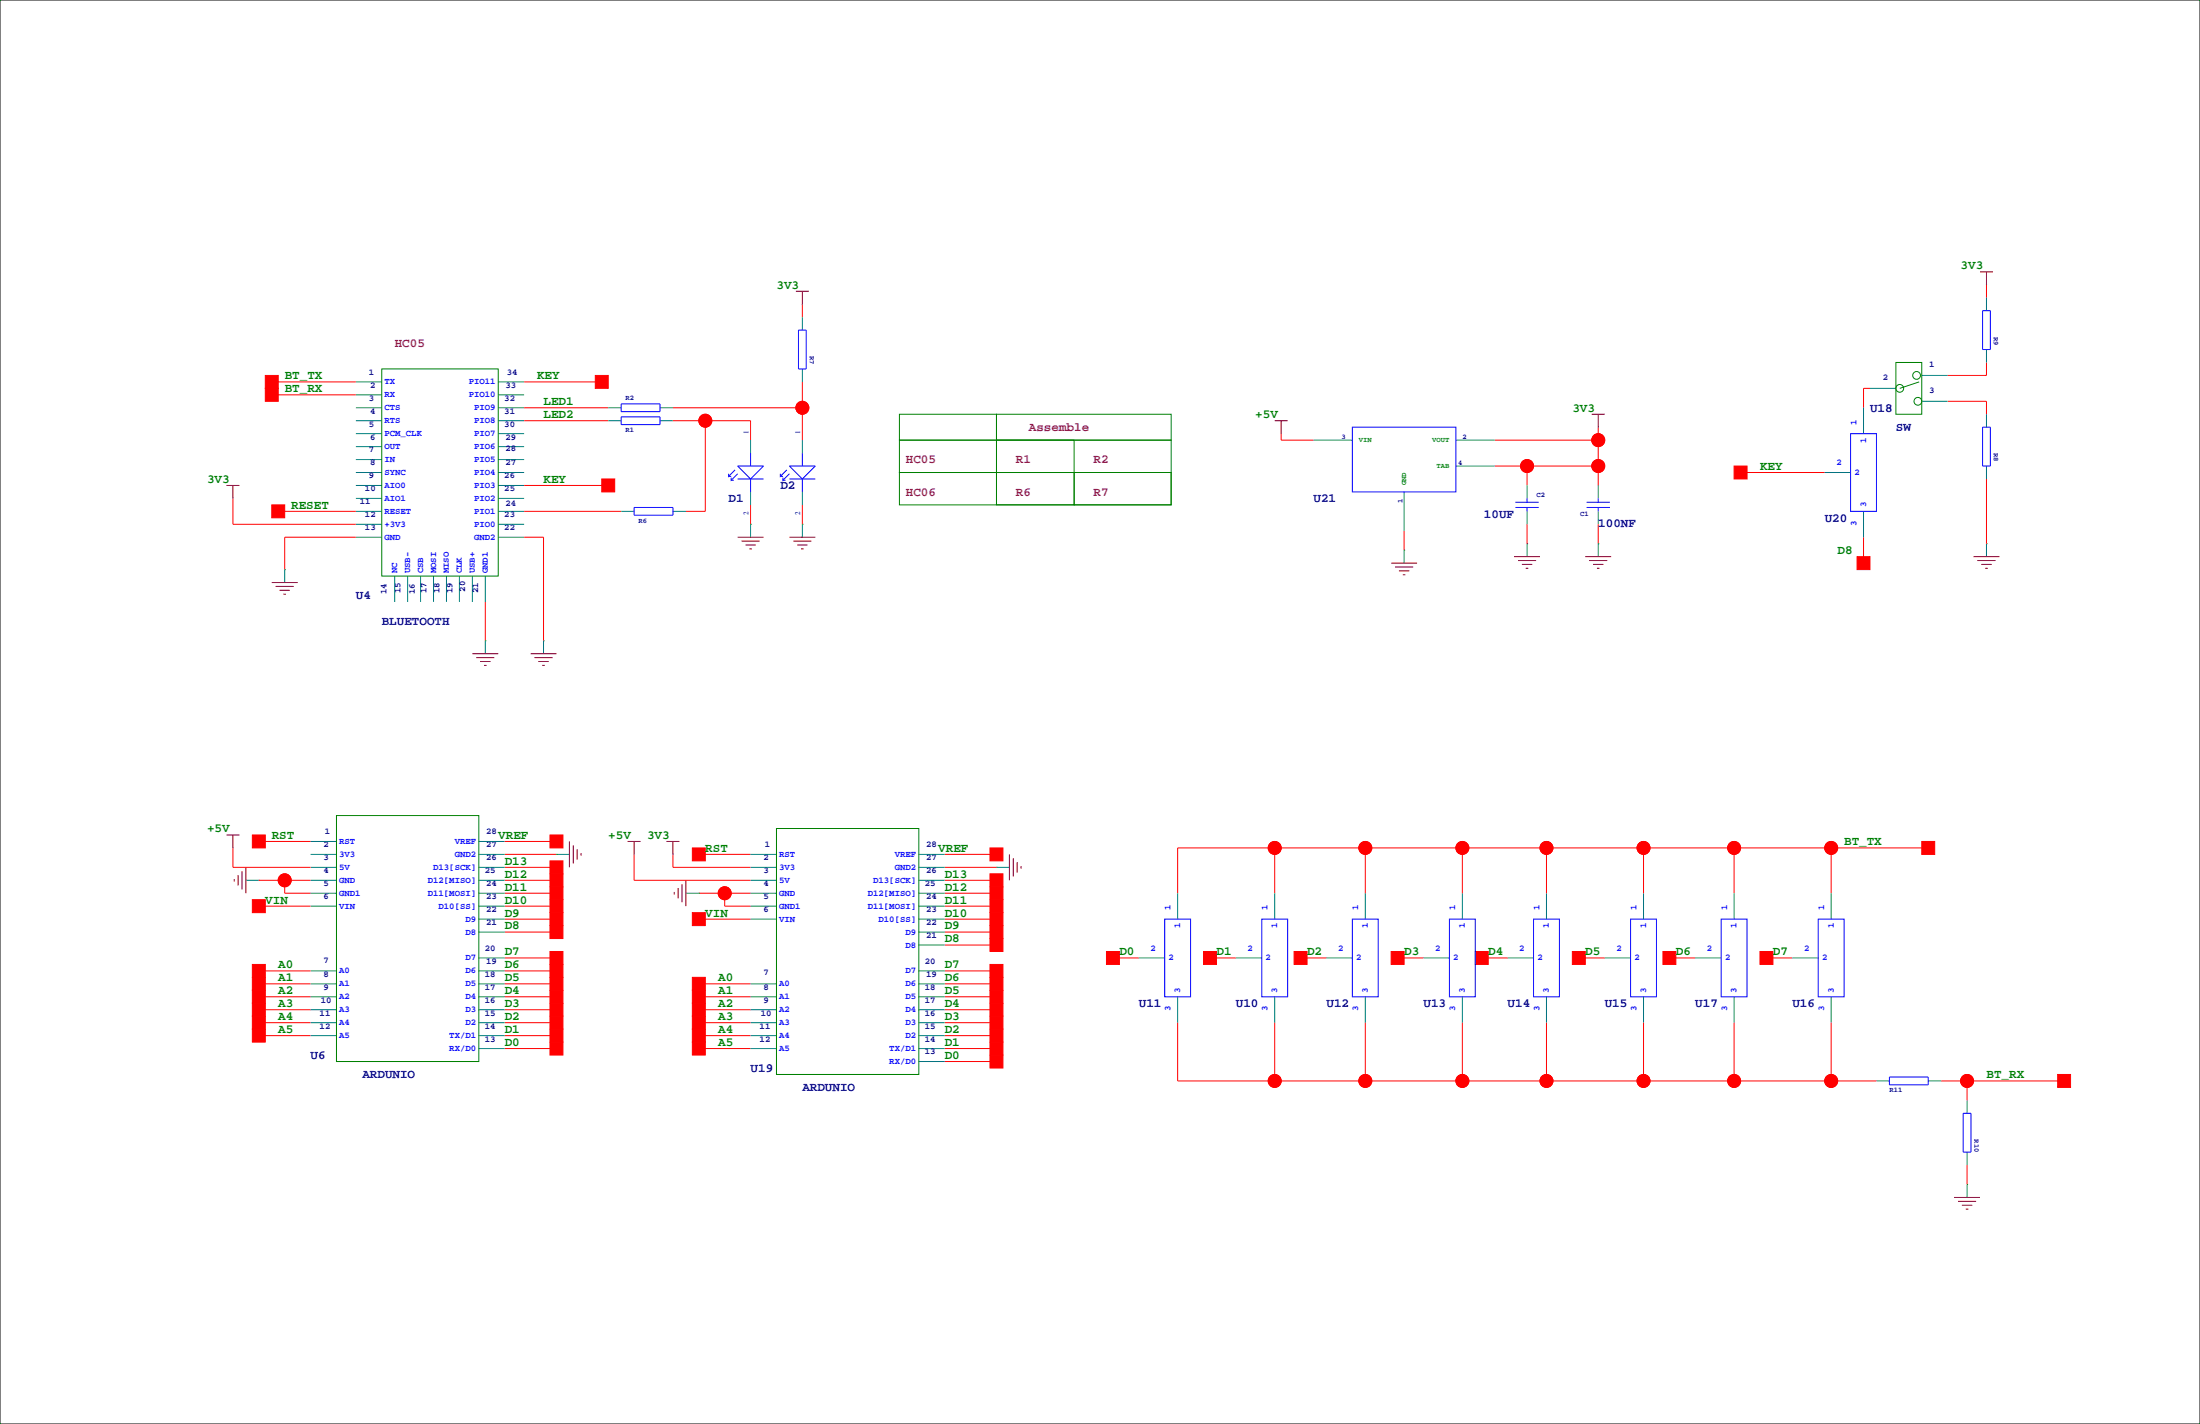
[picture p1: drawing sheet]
<svg xmlns="http://www.w3.org/2000/svg" width="432mm" height="279mm" viewBox="0 0 432 279" stroke-linecap="round" stroke-linejoin="round" font-family="sans-serif">
<path d="M0 0h431.8v279.4h-431.8z" fill="none" stroke="#000" stroke-width=".2"/>
<g fill="none" stroke="#f00" stroke-width=".2">
<path d="M157.5 59.7v2.5M389.9 55.9v2.5M53.3 74.9h16.5M53.3 77.5h16.5M102.9 74.9h15.2M157.5 74.9v11.5M367 76.2h-1.2v3.8M382.3 78.7h7.6v2.6M389.9 71.1v2.6h-7.6M45.7 97.8v5.1h24.1M102.9 82.5h16.5M102.9 80h16.5"/>
<path d="M102.9 95.2h16.5M132.1 82.5h15.2v3.9M132.1 80h25.4M138.4 82.5v17.8h-3.8M147.3 99.1v3.8M157.5 99.1v3.8M251.5 85.1v1.3h6.3M293.4 86.4h20.3M293.4 91.4h20.3M299.7 91.4v3.8M313.7 83.8v11.4M341.6 92.7h16.5"/>
<path d="M389.9 94v12.7M54.6 100.3h15.2M69.8 105.4h-13.9v6.4M95.2 118.1v7.6M102.9 105.4h3.8v20.3M102.9 100.3h19M275.6 104.1v3.8M299.7 102.9v3.8M313.7 102.9v3.8M365.8 105.4v5.1M45.7 166.4v3.8h15.3M50.8 177.8h10.2"/>
<path d="M50.8 172.7h10.2M50.8 165.1h10.2M55.9 172.7v2.6h5.1M99.1 167.6h10.1M99.1 175.3h10.1M99.1 177.8h10.1M99.1 170.2h10.1M99.1 172.7h10.1M99.1 165.1h10.1M124.5 167.6v5.1h22.8M132.1 167.6v2.6h15.2M137.2 167.6h10.1"/>
<path d="M137.2 175.3h10.1M142.2 175.3v2.5h5.1M185.4 167.6h10.2M185.4 175.3h10.2M185.4 177.8h10.2M185.4 170.2h10.2M185.4 172.7h10.2M250.2 166.4v8.9M268 166.4v8.9M287 166.4v8.9M303.5 166.4v8.9M322.6 166.4v8.9"/>
<path d="M340.4 166.4v8.9M359.4 166.4v8.9M378.5 166.4h-147.4v8.9M50.8 190.5h10.2M50.8 193h10.2M50.8 195.6h10.2M50.8 198.1h10.2M99.1 190.5h10.1M99.1 193h10.1M99.1 195.6h10.1M99.1 198.1h10.1M99.1 180.3h10.1"/>
<path d="M99.1 182.9h10.1M99.1 188h10.1M137.2 193h10.1M137.2 195.6h10.1M137.2 198.1h10.1M137.2 180.3h10.1M185.4 190.5h10.2M185.4 193h10.2M185.4 195.6h10.2M185.4 198.1h10.2M185.4 180.3h10.2M185.4 182.9h10.2"/>
<path d="M185.4 185.4h10.2M218.4 188h5.1M237.5 188h5.1M255.3 188h5M274.3 188h5.1M290.8 188h5.1M309.9 188h5.1M327.7 188h5M346.7 188h5.1M50.8 200.7h10.2M50.8 203.2h10.2M99.1 200.7h10.1"/>
<path d="M99.1 203.2h10.1M99.1 205.7h10.1M137.2 200.7h10.1M137.2 203.2h10.1M137.2 205.7h10.1M185.4 200.7h10.2M185.4 203.2h10.2M185.4 205.7h10.2M185.4 208.3h10.2M231.1 200.7v11.4h137.2M250.2 200.7v11.4M268 200.7v11.4"/>
<path d="M287 200.7v11.4M303.5 200.7v11.4M322.6 200.7v11.4M340.4 200.7v11.4M359.4 200.7v11.4M381 212.1h24.1M386.1 212.1v3.8M386.1 228.6v3.8"/>
<circle cx="138.4" cy="82.5" r="1.27"/>
<circle cx="157.5" cy="80" r="1.27"/>
<circle cx="299.7" cy="91.4" r="1.27"/>
<circle cx="313.7" cy="91.4" r="1.27"/>
<circle cx="313.7" cy="86.4" r="1.27"/>
<circle cx="55.9" cy="172.7" r="1.27"/>
<circle cx="142.2" cy="175.3" r="1.27"/>
<circle cx="250.2" cy="166.4" r="1.27"/>
<circle cx="268" cy="166.4" r="1.27"/>
<circle cx="287" cy="166.4" r="1.27"/>
<circle cx="303.5" cy="166.4" r="1.27"/>
<circle cx="322.6" cy="166.4" r="1.27"/>
<circle cx="340.4" cy="166.4" r="1.27"/>
<circle cx="359.4" cy="166.4" r="1.27"/>
<circle cx="250.2" cy="212.1" r="1.27"/>
<circle cx="268" cy="212.1" r="1.27"/>
<circle cx="287" cy="212.1" r="1.27"/>
<circle cx="303.5" cy="212.1" r="1.27"/>
<circle cx="322.6" cy="212.1" r="1.27"/>
<circle cx="340.4" cy="212.1" r="1.27"/>
<circle cx="359.4" cy="212.1" r="1.27"/>
<circle cx="386.1" cy="212.1" r="1.27"/>
</g>
<g fill="none" stroke="#008080" stroke-width=".2">
<path d="M157.5 59.7h.1M389.9 55.9h.1M389.9 58.4v2.6M69.8 74.9h5.1M69.8 77.5h5.1M97.8 74.9h5.1M97.8 77.5h5.1M157.5 62.2v2.6M157.5 72.4v2.5M367 76.2h5.1M377.2 73.7h5.1M377.2 78.7h5.1"/>
<path d="M389.9 68.6v2.5M45.7 97.8h.1M69.8 80h5.1M69.8 82.5h5.1M69.8 85.1h5.1M69.8 87.6h5.1M69.8 90.2h5.1M69.8 92.7h5.1M69.8 95.2h5.1M69.8 97.8h5.1M97.8 80h5.1M97.8 82.5h5.1"/>
<path d="M97.8 85.1h5.1M97.8 87.6h5.1M97.8 90.2h5.1M97.8 92.7h5.1M97.8 95.2h5.1M97.8 97.8h5.1M119.4 80h2.5M119.4 82.5h2.5M129.5 80h2.6M129.5 82.5h2.6M147.3 86.4v2.5M147.3 96.5v2.6"/>
<path d="M157.5 86.4v2.5M157.5 96.5v2.6M251.5 85.1h.1M257.8 86.4h7.6M275.6 96.5v7.6M285.8 86.4h7.6M285.8 91.4h7.6M299.7 95.2v2.6M313.7 83.8h.1M313.7 95.2v2.6M358.1 92.7h5.1M365.8 80v5.1"/>
<path d="M389.9 81.3v2.5M389.9 91.4v2.6M55.9 111.8v2.5M69.8 100.3h5.1M69.8 102.9h5.1M69.8 105.4h5.1M77.5 113v5.1M80 113v5.1M82.5 113v5.1M85.1 113v5.1M87.6 113v5.1M90.2 113v5.1"/>
<path d="M92.7 113v5.1M95.2 113v5.1M97.8 100.3h5.1M97.8 102.9h5.1M97.8 105.4h5.1M121.9 100.3h2.6M132.1 100.3h2.5M147.3 102.9v2.5M157.5 102.9v2.5M275.6 107.9v2.6M299.7 100.3v2.6M299.7 106.7v2.5"/>
<path d="M313.7 100.3v2.6M313.7 106.7v2.5M365.8 100.3v5.1M389.9 106.7v2.5M95.2 125.7v2.6M106.7 125.7v2.6M45.7 166.4h.1M48.3 172.7h2.5M61 170.2h5M61 175.3h5M61 165.1h5M61 167.6h5"/>
<path d="M61 172.7h5M61 177.8h5M94 170.2h5.1M94 175.3h5.1M94 165.1h5.1M94 167.6h5.1M94 172.7h5.1M94 177.8h5.1M109.2 167.6h2.6M124.5 167.6h.1M132.1 167.6h.1M134.6 175.3h2.6"/>
<path d="M147.3 170.2h5.1M147.3 175.3h5.1M147.3 167.6h5.1M147.3 172.7h5.1M147.3 177.8h5.1M180.3 170.2h5.1M180.3 175.3h5.1M180.3 167.6h5.1M180.3 172.7h5.1M180.3 177.8h5.1M195.6 170.2h2.5M231.1 175.3v5"/>
<path d="M250.2 175.3v5M268 175.3v5M287 175.3v5M303.5 175.3v5M322.6 175.3v5M340.4 175.3v5M359.4 175.3v5M61 190.5h5M61 193h5M61 195.6h5M61 198.1h5M94 188h5.1"/>
<path d="M94 190.5h5.1M94 193h5.1M94 195.6h5.1M94 198.1h5.1M94 180.3h5.1M94 182.9h5.1M147.3 193h5.1M147.3 195.6h5.1M147.3 198.1h5.1M147.3 180.3h5.1M180.3 190.5h5.1M180.3 193h5.1"/>
<path d="M180.3 195.6h5.1M180.3 198.1h5.1M180.3 180.3h5.1M180.3 182.9h5.1M180.3 185.4h5.1M223.5 188h5.1M231.1 195.6v5.1M242.6 188h5M250.2 195.6v5.1M260.3 188h5.1M268 195.6v5.1M279.4 188h5.1"/>
<path d="M287 195.6v5.1M295.9 188h5.1M303.5 195.6v5.1M315 188h5M322.6 195.6v5.1M332.7 188h5.1M340.4 195.6v5.1M351.8 188h5.1M359.4 195.6v5.1M61 200.7h5M61 203.2h5M94 200.7h5.1"/>
<path d="M94 203.2h5.1M94 205.7h5.1M147.3 200.7h5.1M147.3 203.2h5.1M147.3 205.7h5.1M180.3 200.7h5.1M180.3 203.2h5.1M180.3 205.7h5.1M180.3 208.3h5.1M368.3 212.1h2.5M378.5 212.1h2.5M386.1 215.9v2.5"/>
<path d="M386.1 226.1v2.5M386.1 232.4v2.5"/>
</g>
<g fill="none" stroke="#800000" stroke-width=".2">
<path d="M156.2 57.2h2.5M157.5 57.2v2.5M388.6 53.3h2.6M389.9 53.3v2.6M44.4 95.2h2.6M45.7 95.2v2.6M250.2 82.5h2.5M251.5 82.5v2.6M312.4 81.3h2.6M313.7 81.3v2.5M53.3 114.3h5.1M54.1 115.1h3.6"/>
<path d="M54.9 115.8h2M55.6 116.6h.5M144.8 105.4h5.1M145.5 106.2h3.6M146.3 106.9h2M147.1 107.7h.5M154.9 105.4h5.1M155.7 106.2h3.6M156.5 106.9h2M157.2 107.7h.5M273 110.5h5.1M273.8 111.3h3.6"/>
<path d="M274.6 112h2M275.3 112.8h.5M297.2 109.2h5.1M297.9 110h3.6M298.7 110.7h2M299.5 111.5h.5M311.1 109.2h5.1M311.9 110h3.6M312.7 110.7h2M313.4 111.5h.5M387.3 109.2h5.1M388.1 110h3.6"/>
<path d="M388.9 110.7h2M389.6 111.5h.5M92.7 128.3h5.1M93.5 129h3.5M94.2 129.8h2.1M95 130.6h.5M104.1 128.3h5.1M104.9 129h3.6M105.7 129.8h2M106.4 130.6h.5M44.4 163.8h2.6M45.7 163.8v2.6"/>
<path d="M46 172.5v.5M46.7 171.7v2M47.5 170.9v3.6M48.3 170.2v5.1M111.8 165.1v5.1M112.5 165.9v3.5M113.3 166.6v2.1M114 167.4v.5M123.2 165.1h2.5M124.5 165.1v2.5M130.8 165.1h2.5M132.1 165.1v2.5"/>
<path d="M132.3 175v.5M133.1 174.2v2.1M133.9 173.5v3.5M134.6 172.7v5.1M198.1 167.6v5.1M198.9 168.4v3.6M199.6 169.2v2M200.4 169.9v.5M383.5 234.9h5.1M384.3 235.7h3.6M385.1 236.5h2M385.8 237.2h.5"/>
</g>
<g fill="none" stroke="#008000" stroke-width=".2">
<path d="M74.9 72.4h22.9v40.6h-22.9zM372.1 71.1h5.1v10.2h-5.1zM372.1 76.2h.1M376.7 74.9l-3.8 1.3M176.5 92.7h34.3v6.4h-34.3zM176.5 81.3h19.1v5.1h-19.1zM176.5 86.4h34.3v6.3h-34.3zM195.6 81.3h34.3v5.1h-34.3zM195.6 86.4h34.3v12.7h-34.3zM210.8 92.7h19.1v6.4h-19.1zM55.9 111.8h.1M147.3 102.9h.1"/>
<path d="M157.5 102.9h.1M275.6 107.9h.1M299.7 106.7h.1M313.7 106.7h.1M389.9 106.7h.1M95.2 125.7h.1M106.7 125.7h.1M50.8 172.7h.1M66 160h28v48.3h-28zM109.2 167.6h.1M137.2 175.3h.1M152.4 162.6h27.9v48.2h-27.9z"/>
<path d="M195.6 170.2h.1M386.1 232.4h.1"/>
<circle cx="372.9" cy="76.2" r=".76"/>
<circle cx="376.2" cy="73.7" r=".76"/>
<circle cx="376.4" cy="78.7" r=".76"/>
</g>
<g fill="none" stroke="#00f" stroke-width=".2">
<path d="M121.9 79.2h7.6v1.6h-7.6zM156.7 64.8h1.5v7.6h-1.5zM389.1 61h1.6v7.6h-1.6zM121.9 81.8h7.6v1.5h-7.6zM124.5 99.6h7.6v1.5h-7.6zM143 93.5h.5M143.5 94.2h.5M144.3 92.2l-1.3 1.3v-.5M144.8 93l-1.3 1.2v-.5M144.8 91.4h5.1l-2.6 2.6zM144.8 94h5.1M147.3 88.9v2.5"/>
<path d="M147.3 94v2.5M153.2 93.5h.5M153.7 94.2h.5M154.4 92.2l-1.2 1.3v-.5M154.9 93l-1.2 1.2v-.5M154.9 91.4h5.1l-2.5 2.6zM154.9 94h5.1M157.5 88.9v2.5M157.5 94v2.5M265.4 83.8h20.4v12.7h-20.4zM297.4 99.6h4.6M297.4 98.6h4.6"/>
<path d="M299.7 97.8v.8M299.7 99.6v.7M311.4 99.6h4.6M311.4 98.6h4.6M313.7 97.8v.8M313.7 99.6v.7M363.2 85.1h5.1v15.2h-5.1zM389.1 83.8h1.6v7.6h-1.6zM228.6 180.3h5.1v15.3h-5.1zM247.6 180.3h5.1v15.3h-5.1zM265.4 180.3h5.1v15.3h-5.1zM284.5 180.3h5.1v15.3h-5.1z"/>
<path d="M301 180.3h5.1v15.3h-5.1zM320 180.3h5.1v15.3h-5.1zM337.8 180.3h5.1v15.3h-5.1zM356.9 180.3h5v15.3h-5zM370.8 211.3h7.7v1.6h-7.7zM385.3 218.4h1.5v7.7h-1.5z"/>
</g>
<g fill="#f00" stroke="#f00" stroke-width=".2">
<path d="M340.4 91.4h2.5v2.6h-2.5z" fill-rule="evenodd"/>
<path d="M194.3 189.2h2.5v2.6h-2.5z" fill-rule="evenodd"/>
<path d="M194.3 191.8h2.5v2.5h-2.5z" fill-rule="evenodd"/>
<path d="M194.3 194.3h2.5v2.5h-2.5z" fill-rule="evenodd"/>
<path d="M194.3 196.8h2.5v2.6h-2.5z" fill-rule="evenodd"/>
<path d="M194.3 166.4h2.5v2.5h-2.5z" fill-rule="evenodd"/>
<path d="M135.9 196.8h2.5v2.6h-2.5z" fill-rule="evenodd"/>
<path d="M135.9 194.3h2.5v2.5h-2.5z" fill-rule="evenodd"/>
<path d="M135.9 191.8h2.5v2.5h-2.5z" fill-rule="evenodd"/>
<path d="M135.9 179.1h2.5v2.5h-2.5z" fill-rule="evenodd"/>
<path d="M135.9 166.4h2.5v2.5h-2.5z" fill-rule="evenodd"/>
<path d="M135.9 199.4h2.5v2.5h-2.5z" fill-rule="evenodd"/>
<path d="M135.9 201.9h2.5v2.6h-2.5z" fill-rule="evenodd"/>
<path d="M135.9 204.5h2.5v2.5h-2.5z" fill-rule="evenodd"/>
<path d="M194.3 207h2.5v2.5h-2.5z" fill-rule="evenodd"/>
<path d="M194.3 204.5h2.5v2.5h-2.5z" fill-rule="evenodd"/>
<path d="M194.3 201.9h2.5v2.6h-2.5z" fill-rule="evenodd"/>
<path d="M194.3 199.4h2.5v2.5h-2.5z" fill-rule="evenodd"/>
<path d="M194.3 179.1h2.5v2.5h-2.5z" fill-rule="evenodd"/>
<path d="M194.3 176.5h2.5v2.6h-2.5z" fill-rule="evenodd"/>
<path d="M194.3 174h2.5v2.5h-2.5z" fill-rule="evenodd"/>
<path d="M194.3 171.4h2.5v2.6h-2.5z" fill-rule="evenodd"/>
<path d="M107.9 168.9h2.6v2.5h-2.6z" fill-rule="evenodd"/>
<path d="M107.9 171.4h2.6v2.6h-2.6z" fill-rule="evenodd"/>
<path d="M107.9 174h2.6v2.5h-2.6z" fill-rule="evenodd"/>
<path d="M107.9 176.5h2.6v2.6h-2.6z" fill-rule="evenodd"/>
<path d="M107.9 181.6h2.6v2.5h-2.6z" fill-rule="evenodd"/>
<path d="M107.9 179.1h2.6v2.5h-2.6z" fill-rule="evenodd"/>
<path d="M107.9 196.8h2.6v2.6h-2.6z" fill-rule="evenodd"/>
<path d="M107.9 199.4h2.6v2.5h-2.6z" fill-rule="evenodd"/>
<path d="M107.9 201.9h2.6v2.6h-2.6z" fill-rule="evenodd"/>
<path d="M107.9 204.5h2.6v2.5h-2.6z" fill-rule="evenodd"/>
<path d="M49.5 201.9h2.6v2.6h-2.6z" fill-rule="evenodd"/>
<path d="M49.5 199.4h2.6v2.5h-2.6z" fill-rule="evenodd"/>
<path d="M49.5 196.8h2.6v2.6h-2.6z" fill-rule="evenodd"/>
<path d="M345.4 186.7h2.6v2.5h-2.6z" fill-rule="evenodd"/>
<path d="M326.4 186.7h2.5v2.5h-2.5z" fill-rule="evenodd"/>
<path d="M308.6 186.7h2.5v2.5h-2.5z" fill-rule="evenodd"/>
<path d="M289.6 186.7h2.5v2.5h-2.5z" fill-rule="evenodd"/>
<path d="M273 186.7h2.6v2.5h-2.6z" fill-rule="evenodd"/>
<path d="M254 186.7h2.5v2.5h-2.5z" fill-rule="evenodd"/>
<path d="M53.3 99.1h2.6v2.5h-2.6z" fill-rule="evenodd"/>
<path d="M52.1 73.7h2.5v2.5h-2.5z" fill-rule="evenodd"/>
<path d="M52.1 76.2h2.5v2.5h-2.5z" fill-rule="evenodd"/>
<path d="M377.2 165.1h2.5v2.5h-2.5z" fill-rule="evenodd"/>
<path d="M217.2 186.7h2.5v2.5h-2.5z" fill-rule="evenodd"/>
<path d="M236.2 186.7h2.6v2.5h-2.6z" fill-rule="evenodd"/>
<path d="M49.5 163.8h2.6v2.6h-2.6z" fill-rule="evenodd"/>
<path d="M49.5 176.5h2.6v2.6h-2.6z" fill-rule="evenodd"/>
<path d="M49.5 189.2h2.6v2.6h-2.6z" fill-rule="evenodd"/>
<path d="M49.5 191.8h2.6v2.5h-2.6z" fill-rule="evenodd"/>
<path d="M49.5 194.3h2.6v2.5h-2.6z" fill-rule="evenodd"/>
<path d="M107.9 163.8h2.6v2.6h-2.6z" fill-rule="evenodd"/>
<path d="M107.9 194.3h2.6v2.5h-2.6z" fill-rule="evenodd"/>
<path d="M107.9 191.8h2.6v2.5h-2.6z" fill-rule="evenodd"/>
<path d="M107.9 189.2h2.6v2.6h-2.6z" fill-rule="evenodd"/>
<path d="M107.9 186.7h2.6v2.5h-2.6z" fill-rule="evenodd"/>
<path d="M194.3 181.6h2.5v2.5h-2.5z" fill-rule="evenodd"/>
<path d="M194.3 184.1h2.5v2.6h-2.5z" fill-rule="evenodd"/>
<path d="M364.5 109.2h2.5v2.6h-2.5z" fill-rule="evenodd"/>
<path d="M116.8 73.7h2.6v2.5h-2.6z" fill-rule="evenodd"/>
<path d="M118.1 94h2.5v2.5h-2.5z" fill-rule="evenodd"/>
<path d="M403.9 210.8h2.5v2.6h-2.5z" fill-rule="evenodd"/>
<circle cx="142.2" cy="175.3" r="1.27"/>
<circle cx="138.4" cy="82.5" r="1.27"/>
<circle cx="157.5" cy="80" r="1.27"/>
<circle cx="359.4" cy="166.4" r="1.27"/>
<circle cx="250.2" cy="166.4" r="1.27"/>
<circle cx="340.4" cy="166.4" r="1.27"/>
<circle cx="322.6" cy="166.4" r="1.27"/>
<circle cx="303.5" cy="166.4" r="1.27"/>
<circle cx="287" cy="166.4" r="1.27"/>
<circle cx="268" cy="166.4" r="1.27"/>
<circle cx="55.9" cy="172.7" r="1.27"/>
<circle cx="299.7" cy="91.4" r="1.27"/>
<circle cx="313.7" cy="91.4" r="1.27"/>
<circle cx="313.7" cy="86.4" r="1.27"/>
<circle cx="359.4" cy="212.1" r="1.27"/>
<circle cx="340.4" cy="212.1" r="1.27"/>
<circle cx="303.5" cy="212.1" r="1.27"/>
<circle cx="322.6" cy="212.1" r="1.27"/>
<circle cx="287" cy="212.1" r="1.27"/>
<circle cx="268" cy="212.1" r="1.27"/>
<circle cx="250.2" cy="212.1" r="1.27"/>
<circle cx="386.1" cy="212.1" r="1.27"/>
</g>
<g font-size="2.5" fill="#008000">
<text x="384.8" y="52.8">3V3</text>
<text x="152.4" y="56.6">3V3</text>
<text x="55.9" y="77">BT_RX</text>
<text x="55.9" y="74.4">BT_TX</text>
<text x="105.4" y="74.4">KEY</text>
<text x="106.7" y="79.5">LED1</text>
<text x="106.7" y="82">LED2</text>
<text x="246.4" y="82">+5V</text>
<text x="308.6" y="80.8">3V3</text>
<text x="40.6" y="94.7">3V3</text>
<text x="106.7" y="94.7">KEY</text>
<text x="345.4" y="92.2">KEY</text>
<text x="57.1" y="99.8">RESET</text>
<text x="360.7" y="108.7">D8</text>
<text x="40.6" y="163.3">+5V</text>
<text x="53.3" y="164.6">RST</text>
<text x="97.8" y="164.6">VREF</text>
<text x="119.4" y="164.6">+5V</text>
<text x="127" y="164.6">3V3</text>
<text x="138.4" y="167.1">RST</text>
<text x="184.1" y="167.1">VREF</text>
<text x="361.9" y="165.9">BT_TX</text>
<text x="99.1" y="172.2">D12</text>
<text x="99.1" y="169.7">D13</text>
<text x="185.4" y="172.2">D13</text>
<text x="52.1" y="177.3">VIN</text>
<text x="99.1" y="179.8">D9</text>
<text x="99.1" y="177.3">D10</text>
<text x="99.1" y="174.8">D11</text>
<text x="138.4" y="179.8">VIN</text>
<text x="185.4" y="174.8">D12</text>
<text x="185.4" y="177.3">D11</text>
<text x="185.4" y="179.8">D10</text>
<text x="99.1" y="182.4">D8</text>
<text x="185.4" y="184.9">D8</text>
<text x="185.4" y="182.4">D9</text>
<text x="54.6" y="190">A0</text>
<text x="99.1" y="187.5">D7</text>
<text x="99.1" y="190">D6</text>
<text x="185.4" y="190">D7</text>
<text x="219.7" y="187.5">D0</text>
<text x="238.8" y="187.5">D1</text>
<text x="256.5" y="187.5">D2</text>
<text x="275.6" y="187.5">D3</text>
<text x="292.1" y="187.5">D4</text>
<text x="311.2" y="187.5">D5</text>
<text x="328.9" y="187.5">D6</text>
<text x="348" y="187.5">D7</text>
<text x="54.6" y="195.1">A2</text>
<text x="54.6" y="192.5">A1</text>
<text x="54.6" y="197.6">A3</text>
<text x="99.1" y="192.5">D5</text>
<text x="99.1" y="195.1">D4</text>
<text x="99.1" y="197.6">D3</text>
<text x="141" y="192.5">A0</text>
<text x="141" y="195.1">A1</text>
<text x="141" y="197.6">A2</text>
<text x="185.4" y="197.6">D4</text>
<text x="185.4" y="195.1">D5</text>
<text x="185.4" y="192.5">D6</text>
<text x="54.6" y="200.2">A4</text>
<text x="54.6" y="202.7">A5</text>
<text x="99.1" y="202.7">D1</text>
<text x="99.1" y="200.2">D2</text>
<text x="141" y="202.7">A4</text>
<text x="141" y="200.2">A3</text>
<text x="185.4" y="200.2">D3</text>
<text x="185.4" y="202.7">D2</text>
<text x="99.1" y="205.2">D0</text>
<text x="141" y="205.2">A5</text>
<text x="185.4" y="205.2">D1</text>
<text x="185.4" y="207.8">D0</text>
<text x="389.9" y="211.6">BT_RX</text>
</g>
<g font-size="2.5" fill="#800080">
<text x="77.5" y="68.1">HC05</text>
<text x="201.9" y="84.6">Assemble</text>
<text x="177.8" y="90.9">HC05</text>
<text x="199.4" y="90.9">R1</text>
<text x="214.6" y="90.9">R2</text>
<text x="177.8" y="97.3">HC06</text>
<text x="199.4" y="97.3">R6</text>
<text x="214.6" y="97.3">R7</text>
</g>
<g font-size="2.5" fill="#000080">
<text x="367" y="80.8">U18</text>
<text x="372.1" y="84.6">SW</text>
<text x="143" y="98.6">D1</text>
<text x="153.2" y="96">D2</text>
<text x="257.8" y="98.6">U21</text>
<text x="291.3" y="101.7">10UF</text>
<text x="313.7" y="103.4">100NF</text>
<text x="358.1" y="102.4">U20</text>
<text x="69.8" y="117.6">U4</text>
<text x="74.9" y="122.7">BLUETOOTH</text>
<text x="223.5" y="197.6">U11</text>
<text x="242.6" y="197.6">U10</text>
<text x="260.3" y="197.6">U12</text>
<text x="279.4" y="197.6">U13</text>
<text x="295.9" y="197.6">U14</text>
<text x="315" y="197.6">U15</text>
<text x="332.7" y="197.6">U17</text>
<text x="351.8" y="197.6">U16</text>
<text x="61" y="207.8">U6</text>
<text x="71.1" y="211.6">ARDUNIO</text>
<text x="147.3" y="210.3">U19</text>
<text x="157.5" y="214.1">ARDUNIO</text>
</g>
<g font-size="1.8" fill="#000080">
<text x="72.4" y="73.5">1</text>
<text x="72.6" y="76.1">2</text>
<text x="99.2" y="76.1">33</text>
<text x="99.5" y="73.5">34</text>
<text x="369.6" y="74.6">2</text>
<text x="378.7" y="72">1</text>
<text x="378.7" y="77.1">3</text>
<text x="72.4" y="78.6">3</text>
<text x="72.4" y="83.7">5</text>
<text x="72.6" y="81.2">4</text>
<text x="99" y="78.6">32</text>
<text x="99" y="81.2">31</text>
<text x="99" y="83.7">30</text>
<text x="72.4" y="88.8">7</text>
<text x="72.6" y="86.2">6</text>
<text x="99.2" y="86.2">29</text>
<text x="99.2" y="88.5">28</text>
<text x="72.4" y="93.9">9</text>
<text x="72.6" y="91.3">8</text>
<text x="99" y="93.9">26</text>
<text x="99.2" y="91.3">27</text>
<text x="70.6" y="98.9">11</text>
<text x="71.6" y="96.4">10</text>
<text x="71.6" y="101.5">12</text>
<text x="99" y="96.4">25</text>
<text x="99" y="101.5">23</text>
<text x="99.2" y="99.2">24</text>
<text x="71.6" y="104">13</text>
<text x="99" y="104">22</text>
<text x="75.8" y="116.6" transform="rotate(-90 75.8 116.6)">14</text>
<text x="78.6" y="116.3" transform="rotate(-90 78.6 116.3)">15</text>
<text x="81.4" y="116.6" transform="rotate(-90 81.4 116.6)">16</text>
<text x="83.7" y="116.3" transform="rotate(-90 83.7 116.3)">17</text>
<text x="86.2" y="116.3" transform="rotate(-90 86.2 116.3)">18</text>
<text x="88.8" y="116.3" transform="rotate(-90 88.8 116.3)">19</text>
<text x="91.3" y="116.1" transform="rotate(-90 91.3 116.1)">20</text>
<text x="93.9" y="116.3" transform="rotate(-90 93.9 116.3)">21</text>
<text x="63.5" y="166.3">2</text>
<text x="63.8" y="163.7">1</text>
<text x="95.4" y="166.3">27</text>
<text x="95.4" y="163.7">28</text>
<text x="150.1" y="166.3">1</text>
<text x="181.8" y="166.3">28</text>
<text x="63.5" y="168.8">3</text>
<text x="63.5" y="171.3">4</text>
<text x="63.5" y="173.9">5</text>
<text x="95.2" y="171.3">25</text>
<text x="95.4" y="173.9">24</text>
<text x="95.4" y="168.8">26</text>
<text x="149.9" y="173.9">4</text>
<text x="149.9" y="171.3">3</text>
<text x="149.9" y="168.8">2</text>
<text x="181.5" y="173.9">25</text>
<text x="181.8" y="168.8">27</text>
<text x="181.8" y="171.3">26</text>
<text x="63.5" y="176.4">6</text>
<text x="95.4" y="176.4">23</text>
<text x="95.4" y="179">22</text>
<text x="149.9" y="179">6</text>
<text x="149.9" y="176.4">5</text>
<text x="181.8" y="179">23</text>
<text x="181.8" y="176.4">24</text>
<text x="95.4" y="181.5">21</text>
<text x="181.8" y="184">21</text>
<text x="181.8" y="181.5">22</text>
<text x="63.5" y="188.9">7</text>
<text x="63.5" y="191.7">8</text>
<text x="95.2" y="186.6">20</text>
<text x="95.2" y="191.7">18</text>
<text x="95.4" y="189.1">19</text>
<text x="149.9" y="191.4">7</text>
<text x="181.5" y="189.1">20</text>
<text x="181.8" y="191.7">19</text>
<text x="63" y="196.7">10</text>
<text x="63.5" y="194.2">9</text>
<text x="95.2" y="194.2">17</text>
<text x="95.2" y="196.7">16</text>
<text x="149.9" y="196.7">9</text>
<text x="149.9" y="194.2">8</text>
<text x="181.5" y="196.7">17</text>
<text x="181.5" y="194.2">18</text>
<text x="62.7" y="199.3">11</text>
<text x="62.7" y="201.8">12</text>
<text x="95.2" y="199.3">15</text>
<text x="95.2" y="201.8">14</text>
<text x="149.1" y="201.8">11</text>
<text x="149.4" y="199.3">10</text>
<text x="181.5" y="201.8">15</text>
<text x="181.5" y="199.3">16</text>
<text x="95.2" y="204.4">13</text>
<text x="149.1" y="204.4">12</text>
<text x="181.5" y="206.9">13</text>
<text x="181.5" y="204.4">14</text>
</g>
<g font-size="1.8" fill="#00f">
<text x="75.4" y="75.4">TX</text>
<text x="75.4" y="78">RX</text>
<text x="92" y="75.4">PIO11</text>
<text x="92" y="78">PIO10</text>
<text x="75.4" y="80.5">CTS</text>
<text x="75.4" y="83">RTS</text>
<text x="93" y="80.5">PIO9</text>
<text x="93" y="83">PIO8</text>
<text x="364.4" y="83.4" transform="rotate(-90 364.4 83.4)">1</text>
<text x="75.4" y="85.6">PCM_CLK</text>
<text x="75.4" y="88.1">OUT</text>
<text x="93" y="85.6">PIO7</text>
<text x="93" y="88.1">PIO6</text>
<text x="366.3" y="86.9" transform="rotate(-90 366.3 86.9)">1</text>
<text x="75.4" y="90.7">IN</text>
<text x="75.4" y="93.2">SYNC</text>
<text x="75.4" y="95.7">AIO0</text>
<text x="93" y="90.7">PIO5</text>
<text x="93" y="93.2">PIO4</text>
<text x="93" y="95.7">PIO3</text>
<text x="360.4" y="91.3">2</text>
<text x="364" y="93.2">2</text>
<text x="75.4" y="98.3">AIO1</text>
<text x="75.4" y="100.8">RESET</text>
<text x="93" y="98.3">PIO2</text>
<text x="93" y="100.8">PIO1</text>
<text x="366.3" y="99.6" transform="rotate(-90 366.3 99.6)">3</text>
<text x="75.4" y="103.4">+3V3</text>
<text x="75.4" y="105.9">GND</text>
<text x="93" y="103.4">PIO0</text>
<text x="93" y="105.9">GND2</text>
<text x="364.4" y="103.1" transform="rotate(-90 364.4 103.1)">3</text>
<text x="78" y="112.5" transform="rotate(-90 78 112.5)">NC</text>
<text x="80.5" y="112.5" transform="rotate(-90 80.5 112.5)">USB-</text>
<text x="83" y="112.5" transform="rotate(-90 83 112.5)">CSB</text>
<text x="85.6" y="112.5" transform="rotate(-90 85.6 112.5)">MOSI</text>
<text x="88.1" y="112.5" transform="rotate(-90 88.1 112.5)">MISO</text>
<text x="90.7" y="112.5" transform="rotate(-90 90.7 112.5)">CLK</text>
<text x="93.2" y="112.5" transform="rotate(-90 93.2 112.5)">USB+</text>
<text x="95.7" y="112.5" transform="rotate(-90 95.7 112.5)">GND1</text>
<text x="66.5" y="165.6">RST</text>
<text x="89.2" y="165.6">VREF</text>
<text x="66.5" y="168.1">3V3</text>
<text x="66.5" y="170.7">5V</text>
<text x="66.5" y="173.2">GND</text>
<text x="83.9" y="173.2">D12[MISO]</text>
<text x="85" y="170.7">D13[SCK]</text>
<text x="89.2" y="168.1">GND2</text>
<text x="152.9" y="168.1">RST</text>
<text x="152.9" y="170.7">3V3</text>
<text x="152.9" y="173.2">5V</text>
<text x="171.4" y="173.2">D13[SCK]</text>
<text x="175.6" y="170.7">GND2</text>
<text x="175.6" y="168.1">VREF</text>
<text x="66.5" y="175.8">GND1</text>
<text x="66.5" y="178.3">VIN</text>
<text x="83.9" y="175.8">D11[MOSI]</text>
<text x="86.1" y="178.3">D10[SS]</text>
<text x="152.9" y="175.8">GND</text>
<text x="152.9" y="178.3">GND1</text>
<text x="170.3" y="175.8">D12[MISO]</text>
<text x="170.3" y="178.3">D11[MOSI]</text>
<text x="229.8" y="178.6" transform="rotate(-90 229.8 178.6)">1</text>
<text x="248.8" y="178.6" transform="rotate(-90 248.8 178.6)">1</text>
<text x="266.6" y="178.6" transform="rotate(-90 266.6 178.6)">1</text>
<text x="285.6" y="178.6" transform="rotate(-90 285.6 178.6)">1</text>
<text x="302.1" y="178.6" transform="rotate(-90 302.1 178.6)">1</text>
<text x="321.2" y="178.6" transform="rotate(-90 321.2 178.6)">1</text>
<text x="339" y="178.6" transform="rotate(-90 339 178.6)">1</text>
<text x="358" y="178.6" transform="rotate(-90 358 178.6)">1</text>
<text x="91.4" y="180.8">D9</text>
<text x="91.4" y="183.4">D8</text>
<text x="152.9" y="180.8">VIN</text>
<text x="172.4" y="180.8">D10[SS]</text>
<text x="177.7" y="183.4">D9</text>
<text x="177.7" y="185.9">D8</text>
<text x="231.6" y="182.2" transform="rotate(-90 231.6 182.2)">1</text>
<text x="250.7" y="182.2" transform="rotate(-90 250.7 182.2)">1</text>
<text x="268.5" y="182.2" transform="rotate(-90 268.5 182.2)">1</text>
<text x="287.5" y="182.2" transform="rotate(-90 287.5 182.2)">1</text>
<text x="304" y="182.2" transform="rotate(-90 304 182.2)">1</text>
<text x="323.1" y="182.2" transform="rotate(-90 323.1 182.2)">1</text>
<text x="340.9" y="182.2" transform="rotate(-90 340.9 182.2)">1</text>
<text x="359.9" y="182.2" transform="rotate(-90 359.9 182.2)">1</text>
<text x="66.5" y="191">A0</text>
<text x="91.4" y="188.5">D7</text>
<text x="91.4" y="191">D6</text>
<text x="177.7" y="191">D7</text>
<text x="225.8" y="186.6">2</text>
<text x="229.4" y="188.5">2</text>
<text x="244.9" y="186.6">2</text>
<text x="248.4" y="188.5">2</text>
<text x="262.6" y="186.6">2</text>
<text x="266.2" y="188.5">2</text>
<text x="281.7" y="186.6">2</text>
<text x="285.2" y="188.5">2</text>
<text x="298.2" y="186.6">2</text>
<text x="301.8" y="188.5">2</text>
<text x="317.2" y="186.6">2</text>
<text x="320.8" y="188.5">2</text>
<text x="335" y="186.6">2</text>
<text x="338.6" y="188.5">2</text>
<text x="354.1" y="186.6">2</text>
<text x="357.6" y="188.5">2</text>
<text x="66.5" y="193.5">A1</text>
<text x="66.5" y="196.1">A2</text>
<text x="91.4" y="193.5">D5</text>
<text x="91.4" y="196.1">D4</text>
<text x="152.9" y="193.5">A0</text>
<text x="152.9" y="196.1">A1</text>
<text x="177.7" y="193.5">D6</text>
<text x="177.7" y="196.1">D5</text>
<text x="231.6" y="194.8" transform="rotate(-90 231.6 194.8)">3</text>
<text x="250.7" y="194.8" transform="rotate(-90 250.7 194.8)">3</text>
<text x="268.5" y="194.8" transform="rotate(-90 268.5 194.8)">3</text>
<text x="287.5" y="194.8" transform="rotate(-90 287.5 194.8)">3</text>
<text x="304" y="194.8" transform="rotate(-90 304 194.8)">3</text>
<text x="323.1" y="194.8" transform="rotate(-90 323.1 194.8)">3</text>
<text x="340.9" y="194.8" transform="rotate(-90 340.9 194.8)">3</text>
<text x="359.9" y="194.8" transform="rotate(-90 359.9 194.8)">3</text>
<text x="66.5" y="198.6">A3</text>
<text x="66.5" y="201.2">A4</text>
<text x="66.5" y="203.7">A5</text>
<text x="88.2" y="203.7">TX/D1</text>
<text x="91.4" y="198.6">D3</text>
<text x="91.4" y="201.2">D2</text>
<text x="152.9" y="198.6">A2</text>
<text x="152.9" y="201.2">A3</text>
<text x="152.9" y="203.7">A4</text>
<text x="177.7" y="198.6">D4</text>
<text x="177.7" y="201.2">D3</text>
<text x="177.7" y="203.7">D2</text>
<text x="229.8" y="198.4" transform="rotate(-90 229.8 198.4)">3</text>
<text x="248.8" y="198.4" transform="rotate(-90 248.8 198.4)">3</text>
<text x="266.6" y="198.4" transform="rotate(-90 266.6 198.4)">3</text>
<text x="285.6" y="198.4" transform="rotate(-90 285.6 198.4)">3</text>
<text x="302.1" y="198.4" transform="rotate(-90 302.1 198.4)">3</text>
<text x="321.2" y="198.4" transform="rotate(-90 321.2 198.4)">3</text>
<text x="339" y="198.4" transform="rotate(-90 339 198.4)">3</text>
<text x="358" y="198.4" transform="rotate(-90 358 198.4)">3</text>
<text x="88.2" y="206.2">RX/D0</text>
<text x="152.9" y="206.2">A5</text>
<text x="174.5" y="206.2">TX/D1</text>
<text x="174.5" y="208.8">RX/D0</text>
</g>
<g font-size="1.4" fill="#000080">
<text x="158.9" y="69.8" transform="rotate(90 158.9 69.8)">R7</text>
<text x="391.3" y="66" transform="rotate(90 391.3 66)">R9</text>
<text x="122.8" y="78.5">R2</text>
<text x="122.8" y="84.8">R1</text>
<text x="146.9" y="85.1" transform="rotate(-90 146.9 85.1)">1</text>
<text x="157" y="85.1" transform="rotate(-90 157 85.1)">1</text>
<text x="263.3" y="86.1">3</text>
<text x="287" y="86.1">2</text>
<text x="391.3" y="88.9" transform="rotate(90 391.3 88.9)">R8</text>
<text x="286.2" y="91.2">4</text>
<text x="146.9" y="101" transform="rotate(-90 146.9 101)">2</text>
<text x="157" y="101" transform="rotate(-90 157 101)">2</text>
<text x="275.3" y="98.6" transform="rotate(-90 275.3 98.6)">1</text>
<text x="301.6" y="97.5">C2</text>
<text x="310.1" y="101.3">C1</text>
<text x="125.3" y="102.6">R6</text>
<text x="370.8" y="214.3">R11</text>
<text x="387.5" y="223.5" transform="rotate(90 387.5 223.5)">R10</text>
</g>
<g font-size="1.4" fill="#008000">
<text x="266.7" y="86.8">VIN</text>
<text x="281.1" y="86.8">VOUT</text>
<text x="276" y="95.2" transform="rotate(-90 276 95.2)">GND</text>
<text x="281.9" y="91.8">TAB</text>
</g>
</svg>
